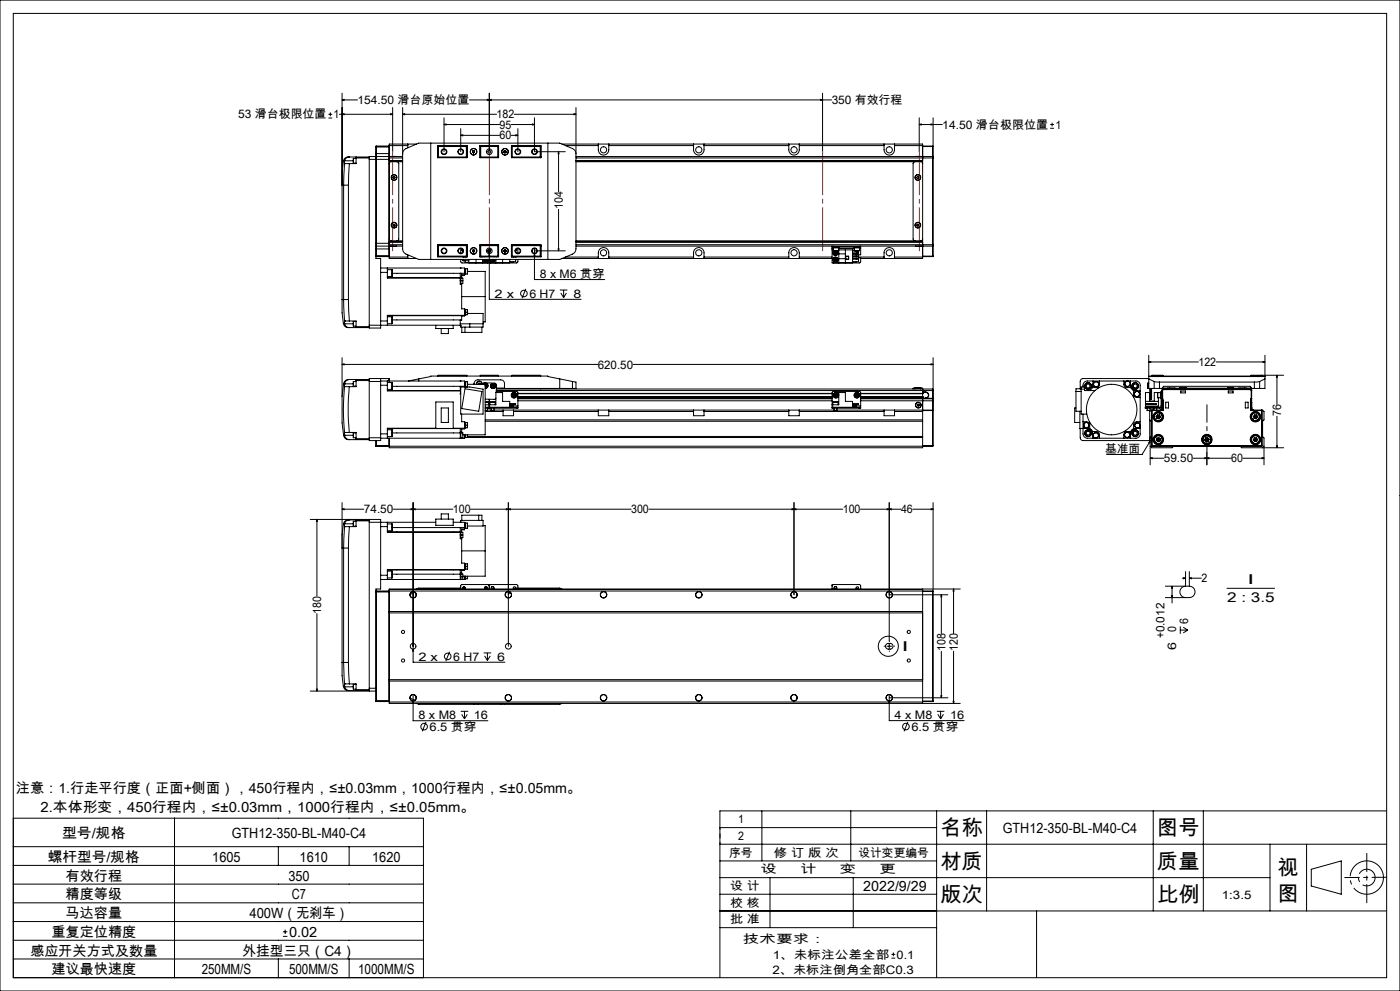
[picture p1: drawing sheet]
<svg xmlns="http://www.w3.org/2000/svg" width="420mm" height="297mm" viewBox="0 0 420 297" stroke-linecap="round" stroke-linejoin="round" font-family="sans-serif">
<g fill="none" stroke="#000" stroke-width=".3">
<path d="M0 0h420v297h-420zM4 4h412v289h-412zM98.5 35.4h1.2M98.5 34.3h1.2M99.1 33.7v1.1M101.8 34.3h16M102.6 29.9l.6-.1v.3zM102.6 34.3l.6-.2v.3zM102.6 29.9h4.6M102.6 27.9v61.9M117.2 34.1l.6 .2-.6 .1zM117.8 32.2v13.3"/>
<path d="M120.8 34.3l.6-.2v.3zM120.8 32.2v42.4l.1 .6 .6 .8 4.1 1.7h42.3l4.4-1.9 .5-1.2v-42.4M120.8 34.3h28.2M133.2 37.3l.6-.2v.4zM133.2 37.3h16.7M133.2 35.3v10.2M138.2 38.6v6.9M146.2 29.8l.6 .1-.6 .2zM146.8 29.9l.6-.1v.3zM146.8 27.9v17.6M153.4 37.3h6.9M154.3 34.3h18.5"/>
<path d="M155.4 38.6v6.9M159.7 37.1l.6 .2-.6 .2zM160.3 35.3v10.2h9.3M172.2 34.1l.6 .2-.6 .1zM246.2 29.8l.6 .1-.6 .2zM246.8 27.9v17.6M249.5 29.9h-108.7M275.8 37.3l.6-.2v.4zM275.8 37.3h6.9M275.8 35.3v10.2M279.3 37.1l.6 .2-.6 .2zM279.9 35.3v11.8"/>
<path d="M315.1 38.4h1.1M315.1 37.3h1.1M315.6 36.8v1.1M103 48.3l-.4 3.2v4h.5M103 48.3l.4 .1M103.1 55.5h1.4M103.1 55.5v34.3M103.4 49l-.3 6.5M103.4 49h.1M103.4 49h1.4M103.4 48.4v.6M103.4 48.2h2.6"/>
<path d="M103.4 48.2v.2M104.5 55.5v34.3M104.8 47.1h-.1a1.52 1.52 0 0 0-1.7 1.2M104.8 47.1a1.42 1.42 0 0 0-1.4 1.1M104.8 47.1h6M104.8 49l-.3 6.5M106 47.5v1.4M106 47.5h.8M106 48.9h.8M106.8 47.1v.2M106.8 47.3v1.7h-2M106.8 47.3h4"/>
<path d="M110.8 47.8v49.7M110.8 47.8h6M112.8 46.9v30.6h1.4v20.8h-3.4v-.8M112.8 46v.9M112.8 46h4M112.8 44.1h4M112.9 46.9v26.9M112.9 43.8v3.1M112.9 43.8l-.1 2.2M112.9 46.9l-.1 .1M112.9 43.8h3.8M116.7 46.9v26.9"/>
<path d="M116.7 43.8v3.1M116.7 46.9l.1 .1M116.7 43.8h.1M116.8 46.9h.1M116.8 47v.8M116.8 47.8v25.1M116.8 48.1h4M116.8 43.6h5.5M116.8 47.3h4M117.2 46.9h1.7M118.1 52.9h.3l.1 .3-.1 .3h-.4l-.1-.3zM119.1 48.5l.5 .4v22.8l-.1 .3-.4 .2"/>
<path d="M120.8 48.5h-3.4l-.5 .1-.1 .4M120.8 46.9h-10v.9M120.8 46.1l.1-.7 .6-.7 4.1-1.8h42.3l4.1 1.8 .5 .5 .3 .9M122.3 43.2v1.1M125 43.2h-8.2v3.7M129.2 42.9v34.8M131.3 46.9h.1M131.3 43.7h8.9v3.6h-8.9zM131.3 43.8v3.5M131.3 43.8h8.9M131.3 43.8l.2 .1M131.5 47.1h8.4"/>
<path d="M131.5 43.9h8.4M131.5 43.9v3.2M131.5 47.1l-.2 .1h8.9M138.2 40.6l.6-.2v.3zM138.2 40.6h11.7M139.9 43.9l.2-.1v3.4l-.2-.1M139.9 43.9v3.2M141.8 45.3v.3M141.8 45.6l.3 .2M142.1 45.2l.2 .1M142.1 45.2l-.3 .1M142.3 45.3v.3"/>
<path d="M142.3 45.6l-.2 .2M144 43.7l.1 .1M144 43.7h5.6v3.6h-5.6zM144 43.8h5.6M144 47.2h5.6M144.1 43.8v3.4l.1-.1M144.1 43.8l.1 .1M144.2 47.1h5.2M144.2 43.9h5.2M144.2 43.9v3.2M149.4 43.9l.1-.1v3.4l-.1-.1M149.4 43.9v3.2"/>
<path d="M151.2 45.3v.3M151.2 45.6l.3 .2M151.5 45.2l.3 .1M151.5 45.2l-.3 .1M151.8 45.6l-.3 .2M151.8 45.3v.3M153.4 40.6h2M153.4 43.7h8.9v3.6h-8.9zM153.4 43.8h8.8M153.6 43.9l-.1-.1v3.4l.1-.1M153.6 47.1h8.5M153.6 43.9h8.5"/>
<path d="M153.6 43.9v3.2M154.1 43.7v.1M154.8 40.4l.6 .2-.6 .1zM162.1 43.9v3.2M162.1 47.1l.1 .1h-8.8M162.2 43.8v3.5M162.2 46.9h.1M162.2 43.8l-.1 .1M164.4 42.9v34.8M167.6 45.5l.1 .6h-.3zM167.6 45.5v11.9M168.6 43.2h108.2v34.3h-18.6"/>
<path d="M169.6 43.6h9.9M172.8 48.5h103.4l.6 .5M172.8 46.9h107M172.8 48.1h104M172.8 47.3h107M179.5 43.2a3.2 3.2 0 0 0 .5 2.8 1.56 1.56 0 0 0 1.7 .4 1.56 1.56 0 0 0 .9-1.5v-1.7M182.6 43.6h25.5M208.1 43.2v1.7a1.57 1.57 0 0 0 1.5 1.6 1.57 1.57 0 0 0 1.6-1.6v-1.7M211.2 43.6h25.4M236.6 43.2v1.7a1.57 1.57 0 0 0 1.6 1.6 1.57 1.57 0 0 0 1.6-1.6v-1.7M239.8 43.6h25.4M265.2 43.2v1.7a1.57 1.57 0 0 0 1.6 1.6 1.57 1.57 0 0 0 1.6-1.6v-1.7"/>
<path d="M268.4 43.6h8.4M274.5 48.5l-.6 .4v22.8l.6 .5M274.6 46.9h1.8M275 53.1l.3-.2h.3l.1 .4-.3 .2-.3-.1zM276.8 43.8h3M276.8 43.9h3M279.8 47.3h.1M279.8 46.9v.4M279.8 46.9l.1 .2M279.8 43.8v.1M279.8 43.9v3M279.8 47.3v26"/>
<path d="M279.9 47.1v.2M279.9 47.3v26M112.8 76.6h4M112.8 72.9h4M112.8 73.7l.1 .1M112.8 74.6h4M112.8 76.8l.1 .1M112.9 73.8v3.1M112.9 73.8h7.9M112.9 76.9h3.8M116.7 73.8v3.1M116.8 71.6l.4 .6h3.6"/>
<path d="M116.8 73.7h.1M116.8 72.9v.8M116.8 73.8v3.7h8.2M116.8 72.5h4M116.8 77h5.5M116.8 73.3h4M116.8 73.7l-.1 .1M116.8 76.8l-.1 .1M117.2 73.8h1.7M117.9 67.4l.2-.2 .4 .1v.3l-.2 .2-.3-.1zM122.3 76.4v1.1M131.3 73.8h.1"/>
<path d="M131.3 73.4h8.9v3.6h-8.9zM131.3 73.4v3.5M131.3 76.9h8.9M131.5 73.6v3.2M131.5 76.8h8.4M131.5 73.6h8.4M131.5 76.8l-.2 .1M138.2 77.7v.8l.4 .3h8M138.2 74.5v1.4M138.6 75.1h.3M138.6 74.6v.5M138.9 77h.1"/>
<path d="M138.9 77.7v.4h1.8M138.9 75.2v.3M139 78.1h.4M139.6 78.1v.6h1.1M139.6 76.9v.1M139.9 73.6l.2-.1v3.4l-.2-.1M139.9 73.6v3.2M140.2 73.5h-8.9l.2 .1M140.7 77.7v1.1h12.2v-1.1M141.8 75v.3M141.8 75.3l.3 .2M142.1 74.9l.2 .1"/>
<path d="M142.1 74.9l-.3 .1M142.3 75v.3M142.3 75.3l-.2 .2M142.8 77.7v1.1M144 73.4h5.6v3.6h-5.6zM144 76.9h5.6M144 73.5h5.6M144.1 76.9l-.1 .1M144.2 73.6l-.1-.1v3.4M144.2 73.6v3.2M144.2 76.8h5.2M144.2 73.6h5.2"/>
<path d="M144.2 76.8l-.1 .1M144.5 76.9v.1M144.6 76.9v.1M144.8 77.7v1.1M144.9 78h1.5M144.9 77.7v.3M145.2 76.9v.1M145.5 78l.1 .2M145.7 78l-.1 .2M146 78v.1M146 78.1l-.4 .1M146.1 78l-.1 .1"/>
<path d="M146.4 75.1h.1M146.4 78h.1M146.4 75.3l.1 .2M146.4 75v.1M146.4 77.7v.3M146.5 74.9h.6M146.5 77.7a.76 .76 0 0 1-.6 .8 .76 .76 0 0 1-.9-.5 .77 .77 0 0 0 .9 .6 .77 .77 0 0 0 .6-.9M146.8 76.1l.1 .6h-.3zM146.8 74.3v15.4h27.5M147 77.7a.78 .78 0 0 0 .6 .9 .78 .78 0 0 0 .9-.6 .76 .76 0 0 1-.8 .5 .76 .76 0 0 1-.7-.8M147.1 75.1h.1M147.1 78h.1"/>
<path d="M147.1 78h1.6M147.1 75v.1M147.1 77.7v.3M147.2 78h1.5M147.2 75.3l-.1 .2M147.4 78l.4 .2M147.8 78v.2M148.1 78l-.3 .2M148.4 76.9v.1M148.7 77.7v.3M148.8 77.7v1.1M148.9 76.9v.1"/>
<path d="M149.4 73.6l.1-.1v3.4l-.1-.1M149.4 73.6v3.2M150.8 77.7v1.1M151.2 75v.3M151.2 75.3l.3 .2M151.5 74.9l.3 .1M151.5 74.9l-.3 .1M151.8 75.3l-.3 .2M151.8 75v.3M153.4 73.4h8.9v3.6h-8.9zM153.4 76.9h8.8M153.4 73.5h8.8l-.1 .1"/>
<path d="M153.6 73.6l-.1-.1v3.4l.1-.1M153.6 73.6v3.2M153.6 76.8h8.5M153.6 73.6h8.5M154 76.9v.1M154 78.4v.3h-1.1M154.7 75.1h.3M154.7 77h.1M154.7 77.9v-.2v.7h-1.8M155 75.1h-.3M155 74.6v.5M155.4 77.7l-.1 .9-.3 .2h-8"/>
<path d="M155.4 74.5v1.4M160.3 76.1l.2 .6h-.3zM160.3 74.3v9.5h21.1M160.3 75.2h9.3M162.1 73.6v3.2M162.1 76.8l.1 .1M162.2 73.4v3.5M162.2 73.8h.1M167.4 74.6h.3l-.1 .6zM167.6 62.8v12.4M168.6 77.5h81M169.6 77h9.9"/>
<path d="M172.8 73.8h107M172.8 72.5h104M172.8 73.3h107M179.5 77.5a3.2 3.2 0 0 1 .5-2.9 1.58 1.58 0 0 1 1.7-.3 1.58 1.58 0 0 1 .9 1.5v1.7M182.6 77h25.5M208.1 77.5v-1.7a1.57 1.57 0 0 1 1.5-1.6 1.57 1.57 0 0 1 1.6 1.6v1.7M211.2 77h25.4M236.6 77.5v-1.7a1.57 1.57 0 0 1 1.6-1.6 1.57 1.57 0 0 1 1.6 1.6v1.7M239.8 77h9.8M249.6 74h.5M249.6 74v.5M249.6 74.5v4.3h6.2v-3.9"/>
<path d="M249.6 73.8v.2M249.6 74.9h.4M249.6 74.5h.4M249.9 74v.3h1.7v-.3M250 75.1h.9M250 75.1h1.6M250 74.3v.8M250.1 73.8v.2M250.1 74h7.7M250.2 77.7l.1 .4M250.2 77.7l.4 .1M250.3 76l.3 .2"/>
<path d="M250.3 75.1a.77 .77 0 0 0-.3 1.1 .77 .77 0 0 0 1 .3 .77 .77 0 0 0 .4-1M250.3 75.6v.4M250.3 75.6l.3 .2M250.3 78.1l.4 .1M250.4 75.1a.74 .74 0 0 0-.4 1 .74 .74 0 0 0 .9 .4 .74 .74 0 0 0 .4-1M250.5 77.4l.5 .1M250.5 77.4l-.3 .3M250.5 77.4l.1 .4M250.6 75.8l.4 .3M250.6 75.8v.4M250.6 77.8l.4 .2M250.6 77.8l.1 .4"/>
<path d="M250.6 77.8l-.3 .3M250.7 75.4l.3 .2M250.7 75.4l-.4 .2M250.7 75.4l-.1 .4M250.9 75.1l.4 .4M251 76.1l-.4 .1M251 77.5v.5M251 77.5l-.4 .3M251 75.1l.4 .4M251 75.6v.5M251 75.6l-.7 .4M251 78l-.3 .2"/>
<path d="M251.6 75.1h-.7M251.6 74.3v.8M251.6 74.9l4.7 .1M251.6 74.5h4.7M251.6 74.9v3.9M251.6 76.1h2M251.6 77.5h2M253.6 74.9v3.9M253.7 76.8h.9v.9h-.9zM253.7 76.8v.9M254.6 76.8v.9M255.8 75.5h1.8v.4"/>
<path d="M255.8 76.2h1.8v.5h-1.8M255.8 77h1.8v.4h-1.8M255.8 77.7h1.8M255.8 75.9h1.8M256.2 74v.3h1.6M256.3 75.1h1.5M256.3 74.3v.8M256.9 77.4v.3l.3-.2 .3 .2M256.9 75.1v.4M256.9 76.7v.3M256.9 78.4v.3h-1.1M257 75.5h.4"/>
<path d="M257.1 77.5h.2M257.5 75.9l-.1 .3-.5-.3v.3M257.6 75.7v.2M257.6 77.7v.2M257.6 77.3h.6v1.2l-.3 .3h-8.1M257.6 77.7v.7h-1.8M257.6 77h7.6M257.8 74h.4M257.8 73.8v.2M257.8 74.3v.8M257.8 74.5h.4M257.9 74l-.1 .3"/>
<path d="M258.2 74v.5M258.2 73.8v.2M258.2 74.5v1.9h-.6M265.2 77.5v-1.7a1.57 1.57 0 0 1 1.6-1.6 1.57 1.57 0 0 1 1.6 1.6v1.7M268.4 77h8.4M274.6 73.8h1.8M275 67.4l.3-.2 .4 .4-.3 .2-.3-.1zM276.8 71.6l-.5 .6h-103.5M276.8 76.9h3M276.8 76.8h3M279.8 73.3h.1M279.8 73.3v.5"/>
<path d="M279.8 76.8h.1M279.8 76.8v.1M279.8 73.8v3M279.9 73.3v.3M279.9 73.6l-.1 .2M279.9 76.8l-.1 .1M279.9 73.6v3.2M102.6 89.8v4l.4 3.1M102.6 89.8h.5M103 96.9a1.48 1.48 0 0 0 1.8 1.3M103.1 89.8h1.4M103.1 89.8l.3 6.4"/>
<path d="M103.4 96.2h1.4M103.4 96.2h.1M103.4 96.2v.7M103.4 96.9h-.4M103.4 96.9v.1M103.4 97a1.35 1.35 0 0 0 1.4 1.2M103.4 97h2.6M104.5 89.8l.3 6.4M104.8 98.2h6M104.8 96.2h2v1.7M106 96.3v1.5M106 96.3h.8"/>
<path d="M106 97.8h.8M106.8 97.9v.3M106.8 97.9h4M114.2 80.3h25.1v1.6M114.2 96.2h2M114.2 81.6h2M116.2 83.2l22.1 .1v1.7M116.2 80.3v1.3M116.2 96.2v1.3M116.2 81.6v1.7h21.9M116.2 82.9h1.4M116.2 80.8h1.4"/>
<path d="M116.2 97h1.4M116.2 94.9h1.4M116.2 94.6h23.1M117.6 80.8v2.1M117.6 94.9v2.1M117.7 95.9l20.4 .1M117.7 81.9h21.6M130.7 97.5v1h5.3v-1M132.4 98.5v1.5h2.1v-1.5M138.1 83.3v.8M138.1 84.1v1.2h.4M138.1 81.9v1.4"/>
<path d="M138.1 81.9h.1M138.1 97.5h.1M138.1 80.3h.1M138.1 96v1.5M138.1 84.1h.8M138.1 97h6.8M138.1 83.1h.4M138.3 83.4h.6v.7M138.5 84.9v.4M138.5 85.3v7.3h.8v1.9M138.5 83.1v.3M138.5 88.9h7.1"/>
<path d="M138.5 98v1.6h6.1v-1.6M138.9 84.1v.8l-.8 .1M139.3 94.5v.1M139.3 92.7h.4v1.7h-.4M139.3 94.6l-.8 .1v1.3h-.4M139.3 81.9v.4M139.3 82.3h-.8v.8M139.3 80.5h.4v1.7h-.4M139.3 82.3v.3h-.8M139.3 94.5h-23.1v1.7M139.3 93.6h1M139.5 92.7v1.7"/>
<path d="M139.5 80.5v1.7M139.5 98v1.6M139.7 92.8h.6v.8M139.7 80.5h.6v1.6h-.6M140.3 93.6v.7h-.6M140.3 81.3h5.3v7.6M140.3 93.9h4.6v4.1h-6.7v-.5h-27.4M140.9 97v1M145.6 88.9v7.6h-.7M157.7 86.6l-1.1 2.8M168 86.9h2.2M168.2 87.8l.9 1.4"/>
<path d="M169.1 86.9v2.3M169.9 87.8l-.8 1.4M102.6 109.2l.6-.2v.4zM102.6 118.7v8l.5 3.8M102.6 107.2v11.5M102.6 109.2h76.7M103.1 115h.3M103.1 115l-.5 3.7M103.4 115.9a66.9 66.9 0 0 0 0 13.7M103.4 115.9h1.4M103.4 115v.9M103.4 115h.1"/>
<path d="M103.4 115h2.6M104.8 115.9a74.3 74.3 0 0 0 0 13.7M104.8 113.7a1.53 1.53 0 0 0-1.7 1.3M104.8 113.7l-.2 .1a1.5 1.5 0 0 0-1.2 1.2M104.8 113.7h6M106 115v.7M106 114.3v.7M106 114.3v1.4M106 114.3h.8M106 115.7h.8M106.8 113.7v.3M106.8 114v1.9h-2"/>
<path d="M106.8 114h4M110.8 114.3h3.4M110.8 114.3v16.9M114.2 113.4v.9M114.2 114.2h25.1v1.6M114.2 114.3v16.9M114.2 115.5h2M116.2 114.2v1.3M116.2 115.5v1.7h21.9v-1.2h2.8l4 .6v7.5h-6.7v-8.1M116.2 116.7h1.4M116.2 114.6h1.4M116.2 117h21.9"/>
<path d="M116.7 113.4h-5.9v.9M116.7 113.4v.8M116.7 113.4l.1 .8M117.6 114.6v2.1M117.7 115.8h21.6M125.6 113.6v.6M125.6 113.6l3.6-.9h35.2l3.5 .9M125.6 113.6l-3.1 .6M131.3 112.6h8.8M131.3 112.6v.1M138.1 114.2h.2M138.2 117.9v.2"/>
<path d="M139.3 115.8v.2M139.3 114.3h.4v1.7M139.5 114.3v1.7M139.5 116.5l5.1 .8-1 6-5.1-.9zM139.7 114.4h.6v1.6h-.6M140.1 112.6v.1M140.3 115.2h5.3M142.2 115.2a1.18 1.18 0 0 1 1.2-1.4h6.8a1.09 1.09 0 0 1 1.1 1.2v1.4h20.4M142.9 115.2a.87 .87 0 0 1 .9-1 .87 .87 0 0 1 .9 1l.5-.5 3.5 .2 .2 .5v2.2M143 115.2a.77 .77 0 0 1 .8-.9 .77 .77 0 0 1 .7 .9M143.5 115.2a.29 .29 0 0 1 .3-.4 .29 .29 0 0 1 .2 .4M144.1 112.6h5.4"/>
<path d="M144.1 112.6v.1M145 115.2a.78 .78 0 0 1 1.3 .1 .78 .78 0 0 1-.7 1.1M145 115.2a.75 .75 0 0 1 1.3 .1 .75 .75 0 0 1-.7 1M145.6 115.2v15.1h-6.7M145.6 115.2l.3 .1M145.6 116h.1M145.6 115.6h.1M145.6 115.3v.3M145.6 115.6v.1M145.6 115.6l.1 .4M145.6 115.6l.4 .1M145.9 115.3l.1 .4"/>
<path d="M145.9 115.3l-.3 .3M146 115.7l-.3 .3M146.8 119.7v2.6M147.5 115.6l.1 .4M147.5 115.6l.8 .2M147.6 116l.4 .1M147.8 115.2l-.3 .4M147.8 115.2l.4 .2M147.8 115.2l.2 .9M148.2 115.4l.1 .4M148.2 115.4l-.6 .6M148.3 115.8l-.3 .3"/>
<path d="M148.8 119.3l-.5 .4-2.7-.1M148.9 117.3l6.3 .1 .2 4.2M148.9 117h130.9M148.9 116.6h130.9M148.9 116.3h2.4M149.5 112.6v.1M153.5 112.6h8.7M153.5 112.6v.1M153.8 118.2v.5M153.8 118.2l.8 .4M153.8 118.7l.4 .1M154.2 118l.4 .2"/>
<path d="M154.2 118l-.4 .2M154.2 118v.8M154.6 118.2v.4M154.6 118.2l-.8 .5M154.6 118.6l-.4 .2M155.4 118.9h94.2M155.4 117.9h94.2M155.4 118.8h94.2M155.4 118h94.2M155.4 119.4h94.2M155.4 119.5h94.2M155.4 119h94.2"/>
<path d="M162.2 112.6v.1M162.2 116.4v.2M167.9 113.6v2.8M167.9 113.6l3.8 .7M171.7 114.3l1.1 .2v1.9h-1.1M171.7 114.3v2.1M189.9 109.2h90M250.4 118.6l.3 .2M250.5 118.1l-.1 .5M250.5 118.1l.3 .3M250.8 118.4l-.4 .2M250.8 118.4l.3 .3"/>
<path d="M250.8 118.4l-.1 .4M250.9 118l.3 .3M250.9 118l-.4 .1M250.9 118l-.1 .4M251.1 118.7l-.4 .1M251.2 118.3l-.1 .4M251.2 118.3l-.4 .1M256.7 118.2v.5M256.7 118.2l.8 .4M256.7 118.7l.4 .1M257 118l.4 .2M257 118l-.3 .2"/>
<path d="M257 118l.1 .8M257.4 118.2l.1 .4M257.4 118.2l-.7 .5M257.5 118.6l-.4 .2M258.2 118.9h18.6M258.2 117.9h18.6M258.2 118.8h18.6M258.2 118h18.6M258.2 119.4h19.4M258.2 119.5h21.6M274.5 116.2h1.7M274.5 116.3h.1"/>
<path d="M274.5 116.3h-.6v.3M274.5 116.3h1.7M274.5 116.2v.4M276.2 116.3h.1M276.2 116.3h.6v3.1M276.2 116.2v.4M276.8 118.9l-18.6 .1M276.8 117.9h.1M276.8 119.4v14.8h-160v-2.9M276.8 118.9h.1M276.8 119.4h.1M276.8 117.5h.8"/>
<path d="M276.8 119.3h.8M277.6 117.5a.96 .96 0 0 1 1 .8 .96 .96 0 0 1-.8 1.1M277.6 117.5a.88 .88 0 0 1 .9 .9 .88 .88 0 0 1-.9 .9M277.6 117.5h.1M277.6 119.3v.1M277.8 119.4h2M277.8 119.4h-.2M279.3 109l.6 .2-.6 .2zM279.8 119.4h.1M279.8 116.6v.4M279.8 119.4v.1M279.8 119.5v.6"/>
<path d="M279.8 117v2.4M279.9 107.2v26.4M279.9 119.4l-.1 .1M279.9 119.4l-.1 .7M322.8 117.3h1.5M324.3 116.6h1.1M324.3 116.5h-1.5v6.8h1.5M325.9 115.4l.5-.4 .6 .4v.6l-.6 .3-.5-.3zM327.7 116.2a1.37 1.37 0 0 1-1.3 .8M327.7 116.2h1.5l.2 .2M327.9 114.2l-.2 2M328.5 117h-3.1v-1h-1.1v8.1h1.7"/>
<path d="M328.5 117v.1M328.8 114.3a.85 .85 0 0 1 .9 .9 .85 .85 0 0 1-.9 .8M328.8 114.3a.85 .85 0 0 0-.8 .9 .85 .85 0 0 0 .8 .8M329.8 114.2v1.1l-.3 .6 .2 .3M337.1 114.2v1a.96 .96 0 0 0 1 1h1.2l.8 .7M338.1 114.2h-11.9a1.37 1.37 0 0 0-1.3 1.8M338.4 114.2h2.4a1.21 1.21 0 0 1 1.3 1.3v11.9M339.1 114.2l.2 2M339.8 116.8l.3 .2M340 119l.3-.2 .4 .3h1.4M340.1 116.9l2 .3M340.1 116.9v1.6l-.3 .1"/>
<path d="M340.2 115.1h.7l.3 .6-.3 .5h-.7l-.3-.5zM344.3 114.9l.1 1.5M344.4 114.8l-.1 .1M344.4 114.9h-.1M344.4 114.8v.1M344.4 114.9v1.5M344.4 114.8h.2M344.4 116.4h.8M344.4 114.9h.2M344.6 108.5l.6-.2v.3zM344.6 106.5v9.9h1.7M344.6 108.5h14.9"/>
<path d="M344.6 113.4h-19.7a.91 .91 0 0 0-.8 .9v2.2M344.6 112.7h34.9M344.6 112.9h34.9M344.6 113.6l1.7 .7M344.9 116.4v3.8M345.2 119.1v.6h.3v-.6M345.2 119.1h.3M345.2 116.4v2.7M345.5 112.6h3.4M345.5 112.6v.1M345.5 116.4v2.7M346.3 114.3l1.5 .2"/>
<path d="M346.3 116.4h1.5M346.3 114.3v2.1M347.3 117.6v1.6zM347.3 119.2h.8M347.5 117.6h.1M347.5 119.2v2.9M347.8 116.4h.9M347.8 114.5h28.5M347.8 114.5v1.9M348.1 117.6h-1.8v2.6h-1.4v-2.6h-1.3v4.5M348.3 117.6h-.2v1.7h.2M348.3 117.7h.4"/>
<path d="M348.3 117.7v3.9M348.7 117.3h-.4v.4M348.7 116.4l.4-.6h26l.4 .6M348.7 116.4v4.1M348.7 119.5l.1 .6M348.7 116.3h26.7M348.7 116.3v.5M348.7 119.6v.9M348.8 119.4l.2 .7M348.8 119.4h.1M348.8 119.4l-.1 .1M348.8 117v2.4"/>
<path d="M348.9 112.6v.1M349.1 116.6v.2M349.1 116.8l-.3 .2M349.1 116.6l-.4 .3 .1 .1M349.1 116.6h26M349.1 116.8h26M350.2 116.6v-.3h.6v.3M352.5 116.3h.1M354 116.3h.1M354 116.2h1.8M354 116.3h1.8M354 116.2v.1"/>
<path d="M354.2 117.2h1.4v.6h-1.4zM355.8 116.3h-.1M355.8 116.2v.1M364.8 108.5h14.7M368.3 116.3h.1M368.3 116.2h1.8M368.3 116.3h1.8M368.3 116.2v.1M368.5 117.2h1.4v.6h-1.4zM370 116.3h.1M370.1 116.2v.1M371.7 116.3h.1"/>
<path d="M373.3 116.6v-.3h.6v.3M375.1 116.8l.3 .2M375.1 116.6v.2M375.1 116.6l.3 .2v.2M375.2 112.6h3.4M375.2 112.6v.1M375.3 119.4l-.2 .7M375.3 119.4l.2 .1M375.4 119.4l.1 .1M375.4 119.4h-.1M375.4 117v2.4M375.4 116.3v.5"/>
<path d="M375.4 119.6v.9M375.5 119.5l-.2 .6M375.5 116.4h.8M375.5 116.4v4.1M376.3 116.4h1.6M376.3 114.5v1.9M377.9 114.3l-1.6 .2M377.9 114.3v2.1M378.5 112.5l.1 .1M378.6 112.6v.1M378.9 108.3l.6 .2-.6 .1zM379.5 106.5v9.9h-1.6"/>
<path d="M379.5 113.6l-1.6 .7M383.1 112.5v8.7M383.1 112.5l.1 .6h-.3zM385.1 112.5l-9.9 .1M103.1 130.5a1.53 1.53 0 0 0 1.7 1.3M103.4 129.6h1.4M103.4 129.6v.9M103.4 130.5h.1M103.4 130.5a1.53 1.53 0 0 0 1.4 1.3M103.4 130.5h-.3M103.4 130.5h2.6M104.8 129.6h2v1.9"/>
<path d="M104.8 131.8h6M106 130.5v.7M106 129.7v.8M106 129.7v1.5M106 129.7h.8M106 131.2h.8M106.8 131.5v.3M106.8 131.5h4M110.8 131.2v.8h3.4v-.8M110.8 131.2h3.4M112.8 133.5h4M112.8 132l.1 1.8"/>
<path d="M112.9 132v1.8M112.9 133.8h3.8M114.2 130h2M116.2 130v1.3M116.2 130.8h1.4M116.2 128.8h1.4M116.2 128.4h23.1M116.7 131.3v2.5M117.6 128.8v2M117.7 129.7h20.4M130.7 120.5h5.3v7.9h-5.3zM130.7 128.3h-14.5v1.7"/>
<path d="M132.4 122.3h2.1v4.3h-2.1zM136 128.3h3.3M138.1 128.4h.1M138.1 128.4v1.3M138.1 129.7v1.6M138.1 129.6h.2v1.7M138.1 131.3h.1M138.1 129.3h.4M138.3 129.7h.6v1.6h-.6M138.5 129.3v.4M138.5 124.1v2.3h.8v1.9M138.5 131.3h.1"/>
<path d="M139.3 128.3v.1M139.3 126.5l.2 1.8M139.3 128.4l-.8 .1v.8M139.3 130.3v1h-25.1M139.3 127.4h1M139.5 126.6h.8v.8M139.5 130.3v.9M139.7 126.6v1.7h-.4M139.7 130.3v.9h-.4M139.7 131.1h137.1M140.3 127.4v.8h-.6M140.3 130.3v.8"/>
<path d="M140.3 130.8h136.5M145.6 120.5h.9M145.6 123h.6M145.6 123.3h5.3M145.6 125.8h131.2M145.6 126.3h131.2M145.6 121.3h3.2v-3.7h2v2.7h2.1v1.8M145.6 122.1h.8M145.6 122.3h.8M146.2 123h-.6M146.2 122.3v.7M146.2 122.9h1.2"/>
<path d="M146.4 122.3h.4M146.4 122.1h.8M146.4 122.1v.2M146.5 120.5v.8M146.8 122.3h.4M147 120.5h1.6M147 120.5v.8M147.2 122.1h7.7M147.2 122.3h7.7M147.2 122.1v.2M147.4 123h.8M147.4 122.3v.7"/>
<path d="M148.2 122.3v.7M148.2 122.9h2.7M148.6 120.5v.8M150.9 122.9h3.2M150.9 122.9v1.7h3.2v-1.7M152.9 121.7h1.1v.2h-1.1M152.9 121h1.8l-1.8 .1M152.9 121.6h2.5M154.1 123.3h25.4M154.1 122.9h25.4M154.9 122.1h.5M154.9 122.1v.2"/>
<path d="M155.4 122.1v.2h-.5M155.4 121.6v.5M155.4 120.1h94.2M179.5 122.9h3.1M179.5 122.9v1.7h3.1v-1.7M182.6 123.3h25.5M182.6 122.9h25.5M208.1 122.9h3.1M208.1 122.9v1.7h3.1v-1.7M211.2 123.3h25.4M211.2 122.9h25.4M236.6 122.9h3.2"/>
<path d="M236.6 122.9v1.7h3.2v-1.7M239.8 123.3h25.4M239.8 122.9h10.4M249.6 122.1h.5M249.6 121.3h2v-3.7h2v2.7h2.2v1.8M249.9 120.5h1.5M249.9 120.5v.8M250.1 122.1h7.7M250.1 122.3h7.7M250.1 122.1v.2M250.2 123h.9M250.2 122.3v.7"/>
<path d="M251.1 122.3v.7M251.1 122.9h14.1M251.4 120.5v.8M255.8 121.7h1.1v.2h-1.1M255.8 121h1.8l-1.8 .1M255.8 121.6h2.4M257.8 122.1h.4M257.8 122.1v.2M258.2 122.1v.2h-.4M258.2 121.6l-.1-4.2-8.1-.1-.4 .4v4.6h.5M258.2 121.6v.5M258.2 120.1h21.6"/>
<path d="M265.2 122.9h3.2M265.2 122.9v1.7h3.2v-1.7M268.4 123.3h8.4M268.4 122.9h11.4M275.4 121.1l.3 .1-.1 .5-.4-.3zM276.8 133.6h3M276.8 123h3M279.8 133.6v.1M279.8 133.6h.1M279.8 122.9v.1M279.8 133.7l-163.1 .1M279.8 120.1v2.8"/>
<path d="M279.8 123v10.6M279.9 133.6l-.1 .1M322.8 122.3h-.4v4.3h1.6M324 123.3v5.1h1.8M324.1 128.4v2.8a.84 .84 0 0 0 .8 .8h20.2M324.9 126.4h1.1l.6 .3 .3-.2M324.9 128.3l1.6 .1M324.9 124.1v5.9a1.33 1.33 0 0 0 1.3 1.3h2.4M326.1 129.3h.6l.4 .5-.4 .6h-.6l-.3-.6zM326.5 128.4l.4 .1M326.5 128.4a1.97 1.97 0 0 1 1.4 2.5v.4M326.9 128.5l.8 .8h1.1a1.02 1.02 0 0 1 1 1v1"/>
<path d="M327.2 126.9l-.3 .1v1.5M337.3 129.3l.2 .3-.4 .6v1.1M337.6 129.1l.2 .2h1.5M338.1 129.5a.85 .85 0 0 0-.8 .8 .85 .85 0 0 0 .8 .9M338.1 129.5a.85 .85 0 0 1 .9 .8 .85 .85 0 0 1-.9 .9M339.2 129.7l-.1 1.6M339.3 129.3l-.1 .4M340 129.5l.6-.4 .5 .4v.6l-.5 .4-.6-.4zM342.1 126.4h-1a1.02 1.02 0 0 0-1 1v1.1l-.8 .8M342.1 128.3l-1 .1a1.61 1.61 0 0 0-1.9 1.3M342.1 127.6v2.4a1.27 1.27 0 0 1-1.3 1.3h-11.9M343.6 120.3h3.9"/>
<path d="M343.7 121.7h3.8v.2h-3.8zM344 122.1h-.4v.2h.4M344 122.1h3.9M344 121l.7 .1zM344 122.3h1.2M344 122.1v.2M344.1 123h.9M344.1 123h.8M344.1 122.3v.7M344.9 125.8l.4 .5v4.5l-.2 .3v8.2M344.9 123v9M345 121l.4 .1z"/>
<path d="M345 122.3v.7M345 123h-.1M345.1 132.2l-.2 .6-.3-.2zM345.1 133.7l.4 .5h6.1l.5-.5M345.1 132.2l-2.5 4h-10.6M345.1 137.3l.6-.1v.3zM345.1 137.3h4M345.2 122.3h.8M345.2 122.1v.2M345.5 123h.2M345.5 133.6h.2M345.5 133.6l.2 .1"/>
<path d="M345.5 123v10.6M345.7 133.6v.1M345.7 133.7h32.8M345.7 133.6h32.8M345.7 123h3.3M345.7 123v10.6M345.7 121l.4 .1zM346 122.1v.2M346 122.3h1.9M346.1 122.3v.6M346.5 121l.4 .1zM346.9 124.8l.2 .6"/>
<path d="M346.9 124.8l.6 .1M346.9 132l.5 .4M347 131.3l-.1 .7M347 131.3l.5 .5M347 122.3v.6M347.1 125.4l.6 .1M347.3 124.3l.6 .1M347.3 124.3l-.4 .5M347.3 124.3l.2 .6M347.5 131.8l-.6 .2M347.5 131.8l.5 .3M347.5 131.8l-.1 .6"/>
<path d="M347.5 124.9l.7 .1M347.5 124.9l-.4 .5M347.5 124.9l.2 .6M347.6 131.1l.5 .4M347.6 131.1l-.6 .2M347.6 131.1l-.1 .7M347.9 122.1v.2M347.9 124.4l.3 .6M347.9 124.4l-.4 .5M348 132.1l-.6 .3M348.1 131.5l-.1 .6M348.1 131.5l-.6 .3"/>
<path d="M348.2 125l-.5 .5M348.3 121.6l-.4 .5M348.3 121.6h.3M348.6 122.2l.1 .1M348.6 121.8l-.3 .4-.4 .1M348.6 122.3l-.5 .6M348.7 120.5l-.1 1.7M348.7 120.5v1.8M348.7 122.3h.1M348.7 120.5h.1M348.7 122.3l-.4 .6M348.8 120.5v.1"/>
<path d="M348.8 122.3h.1M348.8 120.5v1.8M348.8 120.1h.2M348.8 122.9l.2 .1M348.8 122.9h-3.5l-.4 .4M348.8 120.1v2.8M349 120.1v2.9M349.7 120.5h.9v1.8h-.9zM352 133.8h20.1M358 137.3h11.4M361.4 131.9l.4 .5M361.5 137.2l.6 .1-.6 .2z"/>
<path d="M361.6 131.3l-.2 .6M361.6 131.3l.5 .5M362.1 131.8l.4 .5M362.1 131.8l-.7 .1M362.1 137.3l.6-.1v.3zM362.1 135.6v3.7M362.3 131.1l.4 .5M362.3 131.1l-.7 .2M362.3 131.1l-.5 1.3M362.5 132.3l-.7 .1M362.7 131.6l-.2 .7M362.7 131.6l-.6 .2"/>
<path d="M372.1 133.7l.4 .5h12.6M372.9 137.3h6.3M373.6 120.5h.8v1.8h-.8zM375.1 120.1h.2M375.1 123h3.4M375.1 120.1v2.9M375.3 122.2h.1M375.3 122.9l-.2 .1M375.3 122.9h3.5l.4 .4v2.5l-.4 .5v4.5l.4 .5v8M375.3 120.1v2.8M375.3 120.5v.1M375.3 120.5v1.8"/>
<path d="M375.3 122.3h.2M375.3 120.5h.2M375.4 122.3l.4 .6M375.5 120.5v1.7M375.5 120.5v1.8M375.5 122.3l.5 .6M375.5 122.2v.1M376 124.8l.2 .6M376 124.8l.6 .1M376 131.8l.3 .5M376.2 125.4l.7 .1M376.3 131.2l-.3 .6"/>
<path d="M376.3 131.2l.3 .6M376.4 124.3l-.4 .5M376.4 124.3l.6 .1M376.4 124.3l.2 .6M376.6 124.9l.3 .6M376.6 124.9l.7 .1M376.6 124.9l-.4 .5M376.6 131.8l-.3 .5M376.6 131.8l.4 .5M376.9 131.2l.4 .5M376.9 131.2h-.6M376.9 131.2l-.3 .6"/>
<path d="M377 132.3h-.7M377 124.4l.3 .6M377 124.4l-.4 .5M377.3 125l-.4 .5M377.3 131.7l-.3 .6M377.3 131.7l-1.3 .1M378.5 133.6v.1M378.5 133.6h.1M378.5 123h.1M378.5 123v10.6M378.6 137.2l.6 .1-.6 .2zM378.6 133.6l-.1 .1"/>
<path d="M378.6 123v10.6M379.2 133.7l-.4 .5M382.9 133.6h.3l-.1 .6zM383.1 124.7v9.5M93.1 155.7h21.1v20.8h-1.4l.1 33.8M95.1 155.7l.1 .6h-.3zM95.1 155.7v22.9M102.6 152.6l.6-.1v.3zM102.6 150.6v47.9M102.6 152.6h6.5M103 157.1l-.4 3.2v3.9h.5M103 157.1h.4"/>
<path d="M103.4 157.8l-.3 6.4M103.4 157.8h.1M103.4 157.8h1.4M103.4 157.1v.7M103.4 157v.1M103.4 157h2.6M104.8 155.8h-.1a1.51 1.51 0 0 0-1.7 1.3M104.8 155.8a1.38 1.38 0 0 0-1.4 1.2M104.8 155.8h6M104.8 157.8l-.3 6.4M106 156.2v1.5M106 156.2h.8"/>
<path d="M106 157.7h.8M106.8 155.8v.3M106.8 156.1v1.7h-2M106.8 156.1h4M110.8 155.7v.8M110.8 156.5v49.8M110.8 156.5h19.9M114.2 157.8h2M116.2 156.5v1.3M116.2 157.8v1.7l22.7 .1v.7M116.2 159.1h1.4M116.2 157h1.4"/>
<path d="M116.2 159.4h21.9M117.6 157v2.1M117.7 158.1h21.6M118 152.6h17.9M123.3 152.5l.6 .1-.6 .2zM123.9 152.6l.6-.1v.3zM123.9 150.6v47.9h27.6M130.7 155.6h5.3v1.8h-5.3zM132.4 155.6v-1.6h2.1v1.6M136 156.5h3.3v1.6M138.1 159.4v.9M138.1 158.1h.1"/>
<path d="M138.1 158.1v1.3M138.1 156.5h.1M138.1 159.3h.4M138.2 156.5v-.5h6.7v1.7h-4.6M138.3 159.5v1.7M138.5 159.3v.3M138.5 156v-1.6h6.1v1.6M139.3 158.1v.4M139.3 158.5h-.8v.8M139.3 156.7h.4v1.7h-.4M139.3 158.5v.3h-.8M139.5 156.7v1.7"/>
<path d="M139.7 156.8h.6v1.5h-.6M143.6 154.4v1.6M144.9 157.5h.7v7.6M151.9 152.5l.6 .1-.6 .2zM152.5 152.6l.6-.1v.3zM152.5 150.6v43.1M189.3 152.6h-48.2M194.7 152.6h58.1M237.6 152.5l.6 .1-.6 .2zM238.2 150.6v27.7M238.2 152.6l.6-.1v.3zM258.1 152.6h12.2"/>
<path d="M266.2 152.5l.6 .1-.6 .2zM266.8 150.6v41.5M266.8 152.6l.6-.1v.3zM273.8 152.6h6.1M279.3 152.5l.6 .1-.6 .2zM279.9 150.6v59.5M103.1 164.2h1.4M103.1 164.2v34.3M104.5 164.2v34.3M112.8 177.4h4M112.9 177.1v33.2M112.9 177.1h166.9"/>
<path d="M112.9 177.1l-.1 .1M114.2 172.4h2M116.2 172.4v1.3M116.2 173.2h1.4M116.2 171.2h1.4M116.2 170.8h23.1M116.8 177.2l-.1 33.1M116.8 176.7h160M117.6 171.2v2M117.7 172.1h20.4M124.5 177.5l-1.5 .6M138.1 160.3v1.2h.4"/>
<path d="M138.1 170.8h.1M138.1 170.8v1.3M138.1 172.1v1.6M138.1 173.7h.1M138.1 172h.2v1.7M138.1 160.3h.8M138.1 171.7h.4M138.1 172.9h.8M138.2 176.5v-1l.4-.3h7.8l.4 .4 .4-.4h7.7l.4 .3 .1 1M138.2 176.2h-12.6l-.6 .3M138.3 172h.6v.9M138.5 161.1v.4"/>
<path d="M138.5 171.7v.3M138.5 161.5v7.3h.8v1.9M138.5 173.6v.1M138.5 165.1h7.1M138.9 160.3v.8l-.8 .1M138.9 172.9v.7h-.6M138.9 176.2h.1M138.9 176.1v.2M138.9 176.3h.7M139 175.9h.4M139.1 176.5a.34 .34 0 0 1-.2-.5 .34 .34 0 0 1 .6 0 .34 .34 0 0 1-.2 .5M139.3 170.7v.1"/>
<path d="M139.3 168.9l.2 1.7M139.3 170.8l-.8 .1v.8M139.3 172.7v1h-25.1M139.3 170.7h-23.1v1.7M139.3 169.8h1M139.5 168.9l.8 .1v.8M139.5 172.7v.8M139.6 176.1v.2M139.7 168.9v1.7h-.4M139.7 172.7v.8h-.4M140.3 169.8v.8h-.6M140.3 172.7v.8h-.6"/>
<path d="M145.5 176.5a.42 .42 0 0 1 0-.6 .42 .42 0 0 1 .6 0 .42 .42 0 0 1-.1 .6M145.6 165.1v7.6h-6.7M146.6 175.3h.4M146.8 175.3v1.2M147.5 176.5a.41 .41 0 0 1 0-.6 .41 .41 0 0 1 .6 0 .41 .41 0 0 1-.1 .6M152.5 177.3l.3 .4h.4M152.9 177.4v.4M154 176.3h.7M154 176.1v.2M154.2 176.5a.34 .34 0 0 1-.1-.5 .34 .34 0 0 1 .5 0 .34 .34 0 0 1-.2 .5M154.7 176.2h.1M154.7 176.1v.2"/>
<path d="M155.4 176.2h12.5l.7 .3M249.6 175.6l.5-.4h7.7l.4 .3v1M249.8 175.3h-.2v1.2M250.4 176.5a.42 .42 0 0 1-.1-.6 .42 .42 0 0 1 .6 0 .42 .42 0 0 1 0 .6M256.9 176.1v.2M256.9 176.3h.6M257.1 176.5a.34 .34 0 0 1-.2-.5 .34 .34 0 0 1 .6 0 .34 .34 0 0 1-.2 .5M257.6 176.1v.2M266.8 178.3h17.6M276.8 176.5v34.3M276.8 177.3h3M279.8 177.1v.2"/>
<path d="M279.8 177.3v32.8M282.4 178.3l.1 .6h-.2zM282.4 178.3v11.6M286.1 176.5l.1 .6h-.3zM286.1 176.5v13.4M288.1 176.5h-171.3v34.3h171.3M351.4 178.5h.4l-.2 .6zM351.6 175.7l.2 .6h-.4zM351.6 175.7v5M354.7 173.3h1M355.1 173.1l.6 .2-.6 .2zM355.7 171.3v4.4a1.71 1.71 0 0 0-1.7 1.7 1.71 1.71 0 0 0 1.7 1.7"/>
<path d="M356.8 173.3l.6-.2v.4zM356.8 175.7a1.71 1.71 0 0 1 1.7 1.7 1.71 1.71 0 0 1-1.7 1.7h-7.2M356.8 171.3v4.4M356.8 173.3h3.6M356.8 175.7h-7.2M368.1 176.3h14.3M95.1 183.9v23.2M102.6 198.5v4l.4 3.2M102.6 198.5h.5M103.1 198.5l.3 6.5M103.1 198.5h1.4M104.5 198.5l.3 6.5"/>
<path d="M116.8 183.3h160M116.8 183.7h160M123.9 194.6l.2 .6h-.3zM134.9 195.3l-1.2 2.9M145.1 195.7h2.3M145.4 196.6l.8 1.3M146.2 195.7v2.2M147.1 196.6l-.9 1.3M265.7 193.2a1.11 1.11 0 0 1 1.5-.5 1.11 1.11 0 0 1 .6 1.4 1.11 1.11 0 0 1-1.4 .5 1.11 1.11 0 0 1-.7-1.4zM266.1 193.7h1.4M266.8 193v1.4M282.4 195.2v13.9"/>
<path d="M286.1 195.2v15.6M354.1 187.7v2.3M354.1 188.8h2.2M355 188l1.3 .8M356.3 188.8l-1.3 .9M93.1 207.1h19.7M94.9 206.5h.3l-.1 .6zM103 205.7a1.54 1.54 0 0 0 1.8 1.3M103.4 205h.1M103.4 205h1.4M103.4 205v.7M103.4 205.7h-.4"/>
<path d="M103.4 205.7v.1M103.4 205.8a1.44 1.44 0 0 0 1.4 1.2M103.4 205.8h2.6M104.8 207h6M104.8 205h2v1.7M106 205.1v1.4M106 205.1h.8M106 206.5h.8M106.8 206.7v.3M106.8 206.7h4M110.8 206.3v.8M110.8 206.3h2"/>
<path d="M112.8 209.9h4M112.9 210.3h3.8M116.8 210.4h160M116.8 204.1h160M116.8 203.7h160M116.8 210.2l-.1 .1M123 209.2l1.5 .7M123.9 210.1l.2 .6h-.3zM123.9 208.1v7.9h22.5M125 210.8l.6 .3h16.6M127.8 216.4l-1.1 2.8M138.2 213.2h2.3"/>
<path d="M138.5 214.1l.8 1.3M139.3 213.2v2.2M140.2 214.1l-.9 1.3M142.2 211.1h1.2M142.2 210.8v.3M143.4 211.1h6.8M143.4 210.8v.3M150.2 211.1h1.1M150.2 210.8v.3M151.3 210.8v.3M168.6 210.8l-.7 .3h-16.6M266.8 210.1l.1 .6h-.3z"/>
<path d="M266.8 208.1v7.9h22.4M266.8 209.1h17.6M272.3 216.4l-1.1 2.8M276.8 210.3h3M276.8 210.1h3M279.8 210.1h.1M279.8 210.1v.2M279.9 210.1l-.1 .2M281.1 213.2h2.2M281.3 214.1l.9 1.3M282.2 213.2v2.2M282.3 208.5h.2l-.1 .6z"/>
<path d="M283 214.1l-.8 1.3M285.9 210.2h.3l-.1 .6zM4 245.2h123v47.8M4 253.7h123M4 259.4h123M52.4 245.2v47.8M83.5 253.7v5.7M104.7 253.7v5.7M216 253h200M216 248h65M216 258h65M228.6 243v15"/>
<path d="M255.2 243v15M281 243v50M296 243v30M346 243v30M361 243v30M381 253v20M392 253v20M416 243h-200v50M4 265h123M4 270.6h123M4 276.2h123M84.9 279.3h1.3"/>
<path d="M85.5 278.6v1.3M216 278h65M216 273h200M216 263h165M216 268h65M231 263v15M256 263v15M311 273v20M393.4 260.5l9-2.5v10l-9-2.5zM4 281.8h123M4 287.4h123M83.5 287.4v5.6"/>
<path d="M84.9 280.6h1.3M104.7 287.4v5.6M267.4 287.2h1.2M267.4 286h1.2M268 285.5v1.1"/>
<circle cx="118.2" cy="53.2" r=".85"/>
<circle cx="118.2" cy="53.2" r=".82"/>
<circle cx="133.2" cy="45.5" r=".71"/>
<circle cx="133.2" cy="45.5" r=".85"/>
<circle cx="138.2" cy="45.5" r=".86"/>
<circle cx="138.2" cy="45.5" r=".71"/>
<circle cx="142.1" cy="45.5" r=".96"/>
<circle cx="142.1" cy="45.5" r=".98"/>
<circle cx="146.8" cy="45.5" r=".86"/>
<circle cx="146.8" cy="45.5" r=".42"/>
<circle cx="151.5" cy="45.5" r=".98"/>
<circle cx="151.5" cy="45.5" r=".95"/>
<circle cx="155.3" cy="45.5" r=".72"/>
<circle cx="155.3" cy="45.5" r=".86"/>
<circle cx="160.3" cy="45.5" r=".72"/>
<circle cx="160.4" cy="45.5" r=".86"/>
<circle cx="181.1" cy="44.9" r=".93"/>
<circle cx="209.6" cy="44.9" r=".93"/>
<circle cx="238.2" cy="44.9" r=".93"/>
<circle cx="266.8" cy="44.9" r=".92"/>
<circle cx="275.3" cy="53.2" r=".81"/>
<circle cx="275.4" cy="53.2" r=".85"/>
<circle cx="118.2" cy="67.5" r=".86"/>
<circle cx="118.2" cy="67.5" r=".81"/>
<circle cx="133.2" cy="75.2" r=".71"/>
<circle cx="133.2" cy="75.2" r=".86"/>
<circle cx="138.2" cy="75.2" r=".87"/>
<circle cx="138.2" cy="75.2" r=".71"/>
<circle cx="142.1" cy="75.2" r=".97"/>
<circle cx="142.1" cy="75.2" r=".98"/>
<circle cx="146.8" cy="75.2" r=".86"/>
<circle cx="146.8" cy="75.2" r=".42"/>
<circle cx="151.5" cy="75.2" r=".96"/>
<circle cx="151.5" cy="75.2" r=".98"/>
<circle cx="155.3" cy="75.2" r=".72"/>
<circle cx="155.4" cy="75.2" r=".87"/>
<circle cx="160.3" cy="75.2" r=".72"/>
<circle cx="160.4" cy="75.2" r=".87"/>
<circle cx="181.1" cy="75.8" r=".93"/>
<circle cx="209.6" cy="75.8" r=".93"/>
<circle cx="238.2" cy="75.8" r=".93"/>
<circle cx="250.6" cy="77.8" r=".77"/>
<circle cx="250.6" cy="77.8" r=".75"/>
<circle cx="266.8" cy="75.8" r=".92"/>
<circle cx="275.3" cy="67.5" r=".86"/>
<circle cx="275.4" cy="67.5" r=".81"/>
<circle cx="157.2" cy="88" r=".99"/>
<circle cx="147.9" cy="115.7" r=".78"/>
<circle cx="147.9" cy="115.7" r=".75"/>
<circle cx="154.2" cy="118.4" r=".86"/>
<circle cx="154.2" cy="118.4" r=".75"/>
<circle cx="250.8" cy="118.4" r=".73"/>
<circle cx="250.8" cy="118.4" r=".86"/>
<circle cx="250.8" cy="118.4" r=".77"/>
<circle cx="257.1" cy="118.4" r=".85"/>
<circle cx="257.1" cy="118.4" r=".76"/>
<circle cx="326.4" cy="115.7" r="1.02"/>
<circle cx="326.4" cy="115.7" r=".97"/>
<circle cx="328.8" cy="115.2" r=".78"/>
<circle cx="338.3" cy="115" r=".78"/>
<circle cx="338.3" cy="115" r=".84"/>
<circle cx="340.6" cy="115.7" r="1.02"/>
<circle cx="340.6" cy="115.7" r=".97"/>
<circle cx="341.1" cy="118.1" r=".78"/>
<circle cx="341.1" cy="118.1" r=".84"/>
<circle cx="275.5" cy="121.4" r=".85"/>
<circle cx="275.5" cy="121.4" r=".81"/>
<circle cx="325.9" cy="127.4" r=".78"/>
<circle cx="325.9" cy="127.4" r=".84"/>
<circle cx="326.4" cy="129.8" r="1.02"/>
<circle cx="326.4" cy="129.8" r=".98"/>
<circle cx="328.7" cy="130.5" r=".78"/>
<circle cx="328.7" cy="130.5" r=".84"/>
<circle cx="333.5" cy="122.8" r="7.6"/>
<circle cx="338.2" cy="130.3" r=".78"/>
<circle cx="340.6" cy="129.8" r="1.02"/>
<circle cx="340.6" cy="129.8" r=".98"/>
<circle cx="341.2" cy="127.5" r=".78"/>
<circle cx="341.2" cy="127.5" r=".83"/>
<circle cx="347.5" cy="124.9" r="1.22"/>
<circle cx="347.5" cy="131.8" r="1.18"/>
<circle cx="347.5" cy="124.9" r="1.19"/>
<circle cx="347.5" cy="131.8" r="1.21"/>
<circle cx="347.5" cy="131.7" r="1.56"/>
<circle cx="347.5" cy="124.9" r="1.56"/>
<circle cx="347.5" cy="131.8" r="1.43"/>
<circle cx="347.5" cy="124.9" r="1.44"/>
<circle cx="362.1" cy="131.7" r="1.56"/>
<circle cx="362.1" cy="131.8" r="1.18"/>
<circle cx="362.1" cy="131.8" r="1.43"/>
<circle cx="376.6" cy="131.8" r="1.22"/>
<circle cx="376.6" cy="131.8" r="1.19"/>
<circle cx="376.6" cy="131.8" r="1.43"/>
<circle cx="376.6" cy="131.7" r="1.57"/>
<circle cx="376.6" cy="124.9" r="1.57"/>
<circle cx="376.6" cy="124.9" r="1.19"/>
<circle cx="376.7" cy="124.9" r="1.44"/>
<circle cx="123.9" cy="178.3" r=".96"/>
<circle cx="145.8" cy="176.2" r=".34"/>
<circle cx="147.8" cy="176.2" r=".34"/>
<circle cx="152.5" cy="178.3" r=".96"/>
<circle cx="181.1" cy="178.3" r=".96"/>
<circle cx="181.1" cy="178.2" r=".92"/>
<circle cx="209.6" cy="178.2" r=".97"/>
<circle cx="209.6" cy="178.2" r=".92"/>
<circle cx="238.2" cy="178.2" r=".97"/>
<circle cx="238.2" cy="178.2" r=".92"/>
<circle cx="250.6" cy="176.2" r=".34"/>
<circle cx="266.8" cy="178.3" r=".93"/>
<circle cx="266.8" cy="178.2" r=".97"/>
<circle cx="120.9" cy="189.4" r=".48"/>
<circle cx="120.9" cy="198" r=".48"/>
<circle cx="123.9" cy="193.7" r=".85"/>
<circle cx="134.3" cy="196.7" r=".98"/>
<circle cx="152.5" cy="193.7" r=".85"/>
<circle cx="266.5" cy="193.7" r="3"/>
<circle cx="272.6" cy="198" r=".47"/>
<circle cx="272.6" cy="189.4" r=".47"/>
<circle cx="123.9" cy="209.1" r=".97"/>
<circle cx="127.2" cy="217.8" r="1"/>
<circle cx="152.5" cy="209.1" r=".97"/>
<circle cx="181.1" cy="209.1" r=".97"/>
<circle cx="181.1" cy="209.1" r=".92"/>
<circle cx="209.6" cy="209.1" r=".98"/>
<circle cx="209.6" cy="209.1" r=".92"/>
<circle cx="238.2" cy="209.1" r=".98"/>
<circle cx="238.2" cy="209.1" r=".92"/>
<circle cx="266.8" cy="209.1" r=".98"/>
<circle cx="266.8" cy="209.1" r=".93"/>
<circle cx="271.8" cy="217.7" r=".99"/>
</g>
<path d="M412.4 262.3a2.5 2.5 0 0 0-4.1-1.1 2.5 2.5 0 0 0 1 4.2 2.5 2.5 0 0 0 3.2-2.9l-.1-.2" fill="none" stroke="#000" stroke-width=".3" stroke-dasharray="30.5 1.3 1.3 1.3" stroke-dashoffset="24.5" stroke-linecap="butt"/>
<path d="M414.8 261.5a5 5 0 0 0-8.3-2 5 5 0 0 0 2.2 8.3 5 5 0 0 0 6.2-6l-.1-.3" fill="none" stroke="#000" stroke-width=".3" stroke-dasharray="30.5 1.3 1.3 1.3" stroke-dashoffset="16.7" stroke-linecap="butt"/>
<path d="M362.1 121.3v14.3" fill="none" stroke="#000" stroke-width=".3" stroke-dasharray="30.5 1.3 1.3 1.3" stroke-dashoffset="25.2"/>
<path d="M265.4 193.7h-.2M266.8 192.2v-.1M266.8 195.1v.1M268.2 193.7h.2" fill="none" stroke="#000" stroke-width=".3" stroke-dasharray="30.5 1.3 1.3 1.3"/>
<path d="M410 255.7v14.9" fill="none" stroke="#000" stroke-width=".3" stroke-dasharray="30.5 1.3 1.3 1.3" stroke-dashoffset="25"/>
<path d="M403.4 263l12.6-.1" fill="none" stroke="#000" stroke-width=".3" stroke-dasharray="30.5 1.3 1.3 1.3" stroke-dashoffset="26.1"/>
<path d="M216 248v5" fill="none" stroke="#000" stroke-width=".3" stroke-dasharray="30.5 1.3 1.3 1.3" stroke-dashoffset="29.9"/>
<path d="M117.8 45.5v29.7M146.8 45.5v29.7M246.8 45.5v29.7M275.8 45.5v29.7" fill="none" stroke="#f00" stroke-width=".3" stroke-dasharray="30.5 1.3 1.3 1.3" stroke-dashoffset="17.5"/>
<g fill="#000">
<path d="M345.1 132.2l-.2 .6-.3-.2z"/>
<path d="M102.6 29.9l.6-.1v.3zM146.2 29.8l.6 .1-.6 .2zM102.6 34.3l.6-.2v.3zM117.2 34.1l.6 .2-.6 .1z"/>
<path d="M120.8 34.3l.6-.2v.3zM172.2 34.1l.6 .2-.6 .1zM152.5 152.6l.6-.1v.3zM237.6 152.5l.6 .1-.6 .2z"/>
<path d="M133.2 37.3l.6-.2v.4zM159.7 37.1l.6 .2-.6 .2z"/>
<path d="M279.3 37.1l.6 .2-.6 .2zM275.8 37.3l.6-.2v.4zM246.2 29.8l.6 .1-.6 .2zM146.8 29.9l.6-.1v.3z"/>
<path d="M167.6 45.5l.1 .6h-.3zM167.4 74.6h.3l-.1 .6zM383.1 112.5l.1 .6h-.3zM382.9 133.6h.3l-.1 .6zM286.1 176.5l.1 .6h-.3zM285.9 210.2h.3l-.1 .6zM282.4 178.3l.1 .6h-.2zM282.3 208.5h.2l-.1 .6zM351.6 175.7l.2 .6h-.4zM351.4 178.5h.4l-.2 .6z"/>
<path d="M102.6 109.2l.6-.2v.4zM279.3 109l.6 .2-.6 .2zM138.2 40.6l.6-.2v.3zM154.8 40.4l.6 .2-.6 .1zM160.3 76.1l-.1 .6h.3zM146.8 76.1l-.2 .6h.3zM362.1 137.3l.6-.1v.3zM378.6 137.2l.6 .1-.6 .2zM102.6 152.6l.6-.1v.3zM123.3 152.5l.6 .1-.6 .2zM123.9 152.6l.6-.1v.3zM151.9 152.5l.6 .1-.6 .2zM123.9 194.6l-.1 .6h.3zM123.9 210.1l-.1 .6h.3zM266.8 210.1l-.2 .6h.3z"/>
<path d="M378.9 108.3l.6 .2-.6 .1zM344.6 108.5l.6-.2v.3z"/>
<path d="M361.5 137.2l.6 .1-.6 .2zM345.1 137.3l.6-.1v.3zM279.3 152.5l.6 .1-.6 .2zM266.8 152.6l.6-.1v.3z"/>
<path d="M238.2 152.6l.6-.1v.3zM266.2 152.5l.6 .1-.6 .2z"/>
<path d="M356.8 173.3l.6-.2v.4zM355.1 173.1l.6 .2-.6 .2z"/>
<path d="M94.9 206.5h.3l-.1 .6zM95.1 155.7l.1 .6h-.3z"/>
</g>
<g font-size="6.3">
<text x="282.1" y="250.3">名称</text>
<text x="347.1" y="250.3">图号</text>
<text x="282.1" y="260.3">材质</text>
<text x="347.1" y="260.3">质量</text>
<text x="383.3" y="262.1">视</text>
<text x="383.3" y="269.9">图</text>
<text x="282.1" y="270.3">版次</text>
<text x="347.1" y="270.3">比例</text>
</g>
<g font-size="4.2">
<text x="4.8" y="237.6">注意：1.行走平行度（正面+侧面），450行程内，≤±0.03mm，1000行程内，≤±0.05mm。</text>
<text x="12.2" y="243.3">2.本体形变，450行程内，≤±0.03mm，1000行程内，≤±0.05mm。</text>
<text x="18.6" y="251.3">型号/规格</text>
<text x="69.5" y="251.3">GTH12-350-BL-M40-C4</text>
<text x="300.8" y="249.5">GTH12-350-BL-M40-C4</text>
<text x="14.4" y="258.3">螺杆型号/规格</text>
<text x="19.7" y="263.9">有效行程</text>
<text x="63.7" y="258.3">1605</text>
<text x="86.5" y="263.9">350</text>
<text x="89.9" y="258.3">1610</text>
<text x="111.7" y="258.3">1620</text>
<text x="19.7" y="269.5">精度等级</text>
<text x="87.6" y="269.5">C7</text>
<text x="259" y="267">2022/9/29</text>
<text x="19.7" y="275.2">马达容量</text>
<text x="74.9" y="275.2">400W（无刹车）</text>
<text x="15.5" y="280.8">重复定位精度</text>
<text x="86.7" y="280.8">0.02</text>
<text x="9.1" y="286.4">感应开关方式及数量</text>
<text x="72.7" y="286.4">外挂型三只（C4）</text>
<text x="15.5" y="292">建议最快速度</text>
<text x="60.5" y="292">250MM/S</text>
<text x="86.7" y="292">500MM/S</text>
<text x="107.4" y="292">1000MM/S</text>
</g>
<g font-size="4.1">
<text x="374.2" y="175.1">I</text>
<text x="368.1" y="180.4">2 : 3.5</text>
<text x="270.5" y="195.2">I</text>
</g>
<g font-size="3.5">
<text x="71.5" y="35.5">53 滑台极限位置 1</text>
<text x="107.3" y="31.2">154.50 滑台原始位置</text>
<text x="149" y="35.5">182</text>
<text x="249.5" y="31.2">350 有效行程</text>
<text x="149.9" y="41.8">60</text>
<text x="149.9" y="38.6">95</text>
<text x="282.7" y="38.6">14.50 滑台极限位置 1</text>
<text x="168.9" y="62.7" transform="rotate(-90 168.9 62.7)">104</text>
<text x="162" y="83.3">8 x M6 贯穿</text>
<text x="148.4" y="89.2">2 x</text>
<text x="158.8" y="89.2">6 H7</text>
<text x="172" y="89.2">8</text>
<text x="179.3" y="110.5">620.50</text>
<text x="359.5" y="109.7">122</text>
<text x="384.4" y="124.7" transform="rotate(-90 384.4 124.7)">76</text>
<text x="331.5" y="135.7">基准面</text>
<text x="349.1" y="138.6">59.50</text>
<text x="369.4" y="138.6">60</text>
<text x="109.2" y="153.9">74.50</text>
<text x="135.9" y="153.9">100</text>
<text x="189.4" y="153.9">300</text>
<text x="252.8" y="153.9">100</text>
<text x="270.3" y="153.9">46</text>
<text x="360.4" y="174.5">2</text>
<text x="96.4" y="183.9" transform="rotate(-90 96.4 183.9)">180</text>
<text x="349.4" y="191.3" transform="rotate(-90 349.4 191.3)">+0.012</text>
<text x="352.9" y="189.5" transform="rotate(-90 352.9 189.5)">0</text>
<text x="356.4" y="187.1" transform="rotate(-90 356.4 187.1)">6</text>
<text x="125.5" y="198">2 x</text>
<text x="136" y="198">6 H7</text>
<text x="149.2" y="198">6</text>
<text x="283.7" y="195.2" transform="rotate(-90 283.7 195.2)">108</text>
<text x="287.4" y="195.2" transform="rotate(-90 287.4 195.2)">120</text>
<text x="352.9" y="194.8" transform="rotate(-90 352.9 194.8)">6</text>
<text x="125.5" y="215.5">8 x M8</text>
<text x="142.1" y="215.5">16</text>
<text x="268.4" y="215.5">4 x M8</text>
<text x="285" y="215.5">16</text>
<text x="128.9" y="219">6.5 贯穿</text>
<text x="273.4" y="219">6.5 贯穿</text>
<text x="221.4" y="246.8">1</text>
<text x="221.4" y="251.8">2</text>
<text x="218.8" y="256.8">序号</text>
<text x="232.2" y="256.8">修 订 版 次</text>
<text x="257.5" y="256.8">设计变更编号</text>
<text x="228.2" y="261.8">设</text>
<text x="240.1" y="261.8">计</text>
<text x="252" y="261.8">变</text>
<text x="263.9" y="261.8">更</text>
<text x="219.1" y="266.7">设 计</text>
<text x="366.6" y="269.3">1:3.5</text>
<text x="219.1" y="271.7">校 核</text>
<text x="219.1" y="276.7">批 准</text>
<text x="222.9" y="282.7">技术要求：</text>
<text x="231.8" y="287.3">1、未标注公差全部 0.1</text>
<text x="231.7" y="291.8">2、未标注倒角全部C0.3</text>
</g>
</svg>
